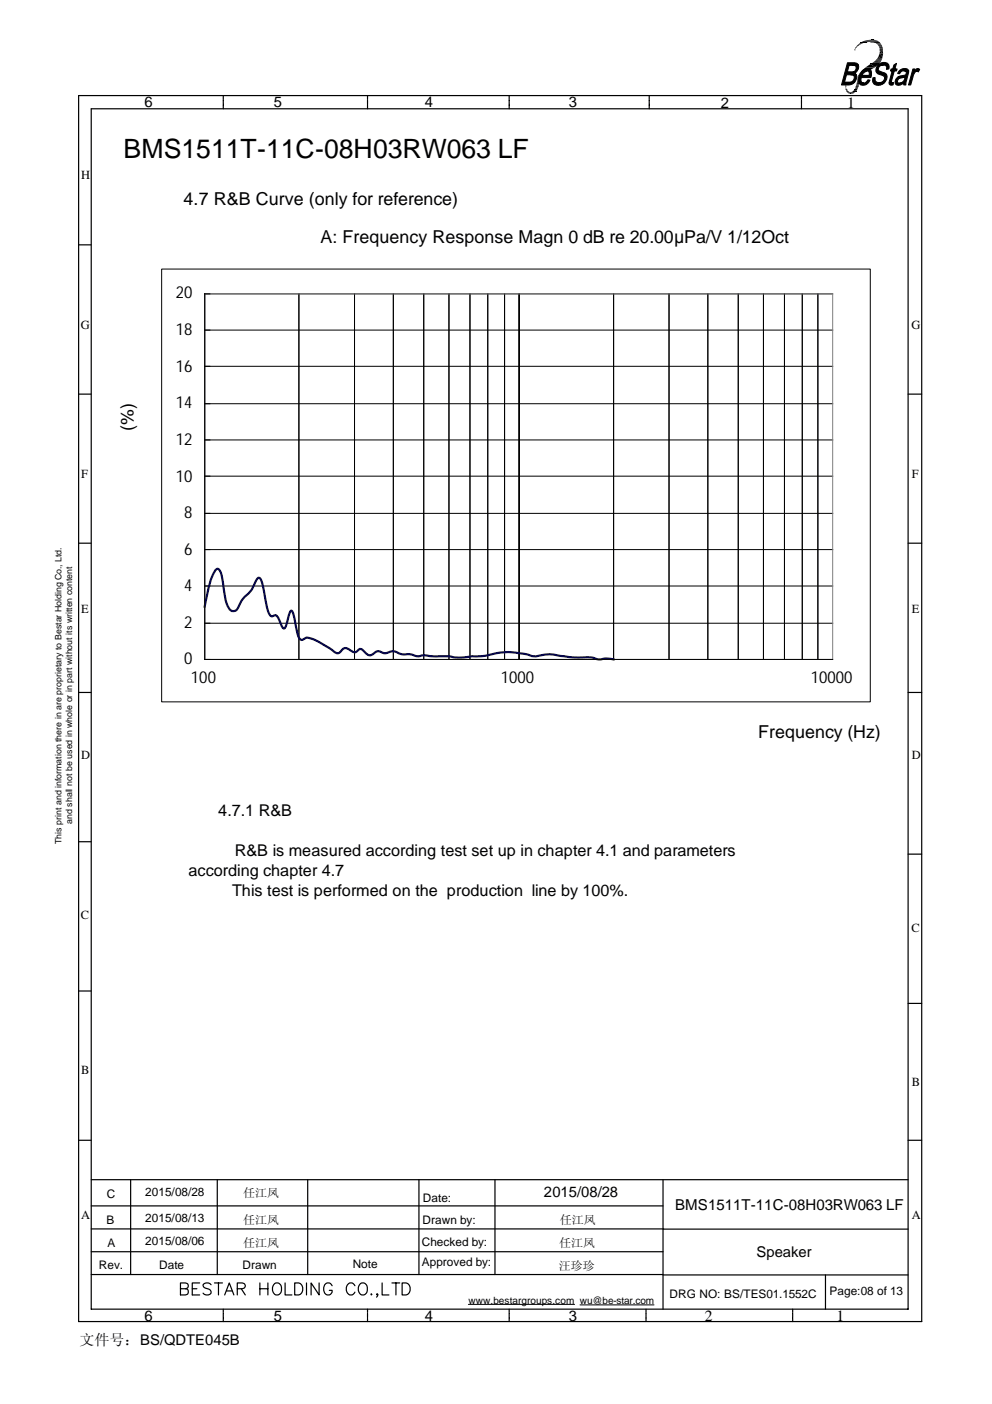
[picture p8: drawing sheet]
<svg xmlns="http://www.w3.org/2000/svg" width="210mm" height="297mm" viewBox="0 0 210 297" stroke-linecap="round" stroke-linejoin="round" font-family="sans-serif">
<g fill="none" stroke="#000" stroke-width=".25">
<path d="M16.6 20.2h178.4v259.4h-178.4zM19.3 23h172.9v254h-172.9zM47.2 20.2v.7M47.2 21.1v.1M47.2 21.3v.7M47.2 22.1v.1M47.2 22.3v.7M77.8 20.2v.7M77.8 21.1v.1M77.8 21.3v.7M77.8 22.1v.1M77.8 22.3v.7"/>
<path d="M107.7 20.2v.7M107.7 21.1v.1M107.7 21.3v.7M107.7 22.1v.1M107.7 22.3v.7M137.4 20.2v.7M137.4 21.1v.1M137.4 21.3v.7M137.4 22.1v.1M137.4 22.3v.7M169.6 20.2v.7M169.6 21.1v.1"/>
<path d="M169.6 21.3v.7M169.6 22.1v.1M169.6 22.3v.7M16.6 51.8h2.7M16.6 83.4h2.7M192.2 83.4h2.8M16.6 114.9h2.7M192.2 114.9h2.8M16.6 146.5h2.7M192.2 146.5h2.8M16.6 178.1h2.7M192.2 180.7h2.8"/>
<path d="M16.6 209.7h2.7M192.2 212.3h2.8M16.6 241.2h2.7M19.3 260h121.1M19.3 249.6h172.9M19.3 255.1h121M27.6 249.6v20M46 249.6v20M65.1 249.6v20M88.6 249.6v20M104.7 249.6v20M140.3 249.6v27.4"/>
<path d="M192.2 241.2h2.8M19.3 264.8h121M19.3 269.6h121M47.2 277v.6M47.2 277.7v.1M47.2 277.9v.7M47.2 278.8h.1M47.2 279v.6M77.8 277v.6M77.8 277.7v.1M77.8 277.9v.7M77.8 278.8h.1"/>
<path d="M77.8 279v.6M107.7 277v.6M107.7 277.7v.1M107.7 277.9v.7M107.7 278.8h.1M107.7 279v.6M136.7 277v.6M136.7 277.7v.1M136.7 277.9v.7M136.7 278.8h.1M136.7 279v.6M140.3 260h51.9"/>
<path d="M140.3 269.7h51.9M167.7 277v.6M167.7 277.7v.1M167.7 277.9v.7M167.7 278.8h.1M167.7 279v.6M174.7 269.7v7.3"/>
</g>
<g fill="#000">
<path d="M178.9 18.4l.1 .1zM178.9 18l.1 .2zM178.9 18.2v.1zM178.9 18.2l.1 .1zM178.9 18.5l.2 .2h-.2zM178.9 18.5l.2 .2zM178.9 18.7l.3 .3h-.2zM178.9 18.7l.3 .3zM179 19h.2zM179 19l.5 .3h-.4zM179 19h.2l.3 .3zM179.1 19.3h.4z"/>
<path d="M179.1 19.3l.5 .1zM179.2 19.4l.6 .1zM179.2 19.5h.7zM179.2 19.5h1.6zM179.2 19.5h1.7zM179.3 19.5l1.3 .2h-1.1zM179.3 19.5h1.5l-.2 .2zM179.5 19.7l1.1 .1zM179.5 19.7h1.1zM179.5 19.8h.8zM179.5 19.8h1.1zM179.9 19.8h.4z"/>
<path d="M179.9 19.5h1zM180.2 19.5h.8zM180.3 19.4h.7zM180.5 19.3h.6zM180.5 19.3h.7zM180.3 19.4l.2-.1 .5 .1zM180.5 19.3h.6l-.1 .1zM180.7 19l.5 .3h-.7zM180.7 19h.6l-.1 .3zM180.8 19h.5zM180.8 19h.6zM180.7 19h.6z"/>
<path d="M180.8 10.4v.2zM180.9 10.2l-.1 .2zM180.9 10.2h.2l-.2 .2zM180.9 18.7l.5 .3h-.6zM180.9 18.7h.6l-.1 .3zM181 10.1h.1zM181 10.1l-.1 .1zM181 10.1h.1v.1zM181 18.5l.5 .2h-.6zM181 18.5h.6l-.1 .2zM181.1 10l-.1 .1zM181.1 10h.2l-.2 .1z"/>
<path d="M181.1 18.3h.6zM181.1 18.3l.5 .1zM181.1 18.4l.5 .1h-.6zM181.1 18.4h.5v.1zM181.1 18.2l.6 .1h-.6zM181.1 18.2h.6v.1zM181.2 18h.5zM181.2 18l.5 .2h-.6zM181.2 18h.5v.2zM181.2 9.8l.1 .2h-.2zM181.2 9.8h.2l-.1 .2zM181.2 17.9h.5z"/>
<path d="M181.2 17.9l.5 .1zM181.3 9.7l.2 .1zM181.3 9.7h.3zM181.2 9.8h.2zM181.3 9.8h.2zM181.3 17.5l.4 .4h-.5zM181.3 17.5h.5l-.1 .4zM181.4 17.3l.4 .2h-.5zM181.4 17.3h.5l-.1 .2zM181.4 17l.5 .1h-.5zM181.4 17h.5v.1zM181.4 17.1l.5 .2h-.5z"/>
<path d="M181.4 17.1h.5v.2zM181.4 16.7h.6zM181.4 16.7l.5 .3h-.5zM181.4 16.7h.6l-.1 .3zM181.5 9.5l.1 .2h-.3zM181.5 9.5h.4l-.3 .2zM181.5 9.5h.4zM181.5 16.1l.7 .1zM181.5 16.1h.7zM181.5 16.2l.5 .5h-.6zM181.5 16.2h.7l-.2 .5zM181.6 9.4l.3 .1h-.4z"/>
<path d="M181.6 9.4h.5zM181.7 9.3h.5zM181.8 9.3h.5zM181.8 15.7l.4 .4h-.7zM181.8 15.7h.8l-.4 .4zM181.8 9.2h.6zM181.8 15.6l.8 .1h-.8zM181.8 15.6h1l-.2 .1zM181.8 9.2l.2-.2 .4 .2zM182 9h.8l-.4 .2zM182 9h.8zM182.1 9h.9z"/>
<path d="M182.1 15.3l.7 .3h-1zM182.1 15.3h1.1l-.4 .3zM182.2 9h1.1zM182.2 8.9h1.3zM182.3 8.9h1.3zM182.3 8.9h1.5zM182.4 14.9l.8 .4h-1.1zM182.4 14.9h1.6l-.8 .4zM182.4 14.9h1.6zM182.5 14.8h1.6zM182.5 14.8l.6-.5 1 .5zM183.1 14.3h1.9l-.9 .5z"/>
<path d="M183.1 14.3h1.9zM183.2 14.2h2zM183.5 8.5h1.8zM183.8 8.5h1.5zM183.2 14.2l1-.7 1 .7zM184.2 13.5h1.8l-.8 .7zM184.2 8.9h1.9zM184.2 13.5h1.8zM183.8 8.5h1.4zM184.3 8.4l.9 .1zM184.3 8.4h.6zM184.4 8.4h.5z"/>
<path d="M184.4 8.4h.3zM184.7 8.9l1.4 .1zM184.2 13.5l.6-.3 1.2 .3zM184.8 13.2h1.5l-.3 .3zM184.9 9h1.2zM184.9 13.1l1.4 .1h-1.5zM184.9 13.1h1.5l-.1 .1zM185 9h1.1zM185 9h1.2zM185.2 9l1.2 .2h-.9zM185.2 9h1l.2 .2zM184.9 13.1l.4-.3 1.1 .3z"/>
<path d="M185.3 12.8h1.2l-.1 .3zM185.5 9.2l.9 .1zM185.5 12.6l1 .2h-1.2zM185.5 12.6h1.1l-.1 .2zM185.5 9.3h.9zM185.5 9.3l.9 .1zM185.5 12.6l.1-.2 1 .2zM185.6 12.4h1v.2zM185.7 9.4l.8 .1zM185.8 9.5h.7zM185.8 9.5l.8 .2h-.7zM185.8 9.5h.7l.1 .2z"/>
<path d="M185.8 12.1l.8 .3h-1zM185.8 12.1h.9l-.1 .3zM185.9 9.7l.7 .1zM185.9 9.8h.7zM186 9.8l.7 .2h-.6zM186 9.8h.6l.1 .2zM186.1 10l.6 .1h-.6zM186.1 10h.6v.1zM186.1 10.1h.7zM186.1 10.1l.7 .1h-.7zM186.1 10.1h.7v.1zM186.1 11.3l.8 .1z"/>
<path d="M186.1 11.4l.6 .7h-.9zM186.1 11.4h.8l-.2 .7zM186.1 10.2l.7 .2h-.7zM186.1 10.2h.7v.2zM186.1 10.4h.7zM186.2 10.4l.6 .2h-.6zM186.2 10.4h.6v.2zM186.2 10.6h.6zM186.2 10.6l.6 .1zM186.2 10.7h.6zM186.2 10.7l.6 .1h-.6zM186.2 10.7h.6v.1z"/>
<path d="M186.2 10.8l.7 .5h-.8zM186.2 10.8h.6l.1 .5z"/>
</g>
<path d="M182.3 8.8h3.8M182.7 8.7h3.1M183 8.6h2.7M183.8 8.9h2.3M99.1 276h22.5M122.7 276.1h15.7" fill="none" stroke="#000" stroke-width=".21"/>
<g fill="#000" stroke="#000" stroke-width=".21">
<path d="M179.3 13.3l2 .1 .4 .4h-2l-.4 1.5h1.8l-.3 .2 .4 .3h-2.1l-.4 1.6h2.1l-.9 .5-1.8 .1z" fill-rule="evenodd"/>
<path d="M180 15.8h1.2a1.66 1.66 0 0 1-.4 1.6h-2.1h1.2a.96 .96 0 0 0 .6-1.5z" fill-rule="evenodd"/>
<path d="M180.4 13.8h1.3v.7l-.3 .6-.3 .2h-1.8h1l.5-.2a.86 .86 0 0 0 .2-1.1z" fill-rule="evenodd"/>
<path d="M182.4 15.1l.1-.1h.9l-.6 .2-.4 .7 2 .1-.1 .4h-2.1v.6a.58 .58 0 0 0 .6 .6h-1l-.1-.3 .1-1z" fill-rule="evenodd"/>
<path d="M182.6 14.9a1.02 1.02 0 0 1 1-.4 1.02 1.02 0 0 1 .8 .8v.7l-2-.1h1.5v-.1v-.4l-.2-.3-1.2-.1z" fill-rule="evenodd"/>
<path d="M181.8 17.6h1.1l.4-.3 .3-.4 .5 .1a1.38 1.38 0 0 1-2.3 .6z" fill-rule="evenodd"/>
<path d="M184.7 16.5l.5-.1v.7l.5 .4h1.4a1.47 1.47 0 0 1-2.4-.2z" fill-rule="evenodd"/>
<path d="M185.7 13.8l1.2-.1a.82 .82 0 0 0-.8 .4 .82 .82 0 0 0 0 .9l.2 .1a1.53 1.53 0 0 1 1.4 1.1l-.1 .7-.5 .6h-1.1l.6-.2 .5-.4 .1-.6-.4-.3a1.95 1.95 0 0 1-1.5-.9l.1-.6z" fill-rule="evenodd"/>
<path d="M185.9 13.7a1.33 1.33 0 0 1 2.2 .3v.6l-.5 .1a.66 .66 0 0 0-.7-1h-1.1z" fill-rule="evenodd"/>
<path d="M188.1 17.5h1l-.1 .5a.63 .63 0 0 1-.9-.3z" fill-rule="evenodd"/>
<path d="M189.1 13.7l.6-.3-.3 1.2h.4l-.1 .4h-.5l-.6 2.2 .1 .2 .1 .1h-.7l.7-2.5h-.4l.2-.4h.3z" fill-rule="evenodd"/>
<path d="M189.9 16.4l.2-.2 1.4 .1a1.84 1.84 0 0 0-1.6 .7v.4l.3 .2h.9a1.1 1.1 0 0 1-1.7 0l.1-.8z" fill-rule="evenodd"/>
<path d="M190.3 17.6h.9z" fill-rule="evenodd"/>
<path d="M190.2 15.1a1.42 1.42 0 0 1 2-.3l.1 .2h-1.4l-.5 .6h-.5z" fill-rule="evenodd"/>
<path d="M191.3 15h1l-.6 3h-.5v-.4h-.6l.6-.4 .4-.9-1.5-.1 1-.2a.53 .53 0 0 0 .7-.4 .53 .53 0 0 0-.5-.6z" fill-rule="evenodd"/>
<path d="M193.2 14.6h.4l-.1 .5h.5l-.3 .1-.4 .5-.6 2.3h-.5z" fill-rule="evenodd"/>
<path d="M193.8 14.6l.5-.1 .3 .2-.3 .5-.8-.1z" fill-rule="evenodd"/>
</g>
<path d="M33.8 56.5h150.6v92.3h-150.6z" fill="#fff"/>
<path d="M34.2 56.9h149.9v91.6h-149.9z" fill-rule="evenodd" fill="#fff"/>
<path d="M34.2 56.9h149.9v91.6h-149.9z" fill="none" stroke="#000" stroke-width=".21"/>
<path d="M43.3 62.2h132.9v77.3h-132.9z" fill-rule="evenodd" fill="#fff"/>
<g fill="none" stroke="#000" stroke-width=".21">
<path d="M43.3 77.5h132.9M43.3 69.8h132.9M63.2 62.2v77.3M75 62.2v77.3M83.2 62.2v77.3M89.7 62.2v77.3M95 62.2v77.3M99.4 62.2v77.3M103.2 62.2v77.3M106.8 62.2v77.3M109.9 62.2v77.3M129.8 62.2v77.3"/>
<path d="M141.6 62.2v77.3M149.8 62.2v77.3M156.2 62.2v77.3M161.5 62.2v77.3M166 62.2v77.3M169.8 62.2v77.3M173.1 62.2v77.3M176.2 62.2h-132.9v77.3h132.9M43.3 93.1h132.9M43.3 85.4h132.9M43.3 116.3h132.9M43.3 108.6h132.9"/>
<path d="M43.3 100.7h132.9M43.3 131.9h132.9M43.3 124h132.9"/>
</g>
<path d="M43.3 128.3l.1-.5a17.9 17.9 0 0 1 2.4-7.3l.2-.2a2.13 2.13 0 0 1 1 1.9l.6 3.9a3.8 3.8 0 0 0 1.5 3.2 1.19 1.19 0 0 0 1.4-1 8.2 8.2 0 0 1 2.5-3.3l.6-1a3.1 3.1 0 0 1 1.2-1.8 2.6 2.6 0 0 1 .9 2.2l.7 3.8a3.3 3.3 0 0 0 1 2.2h.2a.73 .73 0 0 1 1-.1l.6 1a2.06 2.06 0 0 0 1 1.7l.4-.9 .6-2.3 .3-.5 .2-.1 .4 .9 .6 2.6a4.7 4.7 0 0 0 .9 2.6 1.13 1.13 0 0 0 1.1-.3 9.2 9.2 0 0 1 4.6 1.9l1.1 .8a1.07 1.07 0 0 0 1 .5 1.07 1.07 0 0 0 1-.7 .97 .97 0 0 1 1.4-.1 1.37 1.37 0 0 0 1.8 .3 .7 .7 0 0 1 1.1-.2l.3 .3a1.25 1.25 0 0 0 2.2 .4 1.41 1.41 0 0 1 1.9 0h.7a2.39 2.39 0 0 1 2.8 .1l.4 .1a7.1 7.1 0 0 1 3.3 .4 7.6 7.6 0 0 1 3.6 .1l2.7-.1a14.7 14.7 0 0 0 5.7 .1 23.5 23.5 0 0 0 5.8-.9 20.7 20.7 0 0 1 6.8 .8l1.6-.2a8.9 8.9 0 0 1 4.4 .2l2 .3h2.1a7.6 7.6 0 0 1 3.7 .4 5.9 5.9 0 0 1 3.1 0" fill="none" stroke="#000080" stroke-width=".47"/>
<path d="M43.3 62.2h132.9v77.3h-132.9z" fill="none" stroke="#808080" stroke-width=".21"/>
<g fill="none" stroke="#000" stroke-width=".25">
<path d="M38.2 272.7l1.4-.2 .2-.4-.2-.5-1.4-.2v2.6l1.4-.2a.67 .67 0 0 0 .2-.7 .67 .67 0 0 0-.6-.4M40.7 272.7h1M42.2 271.4h-1.5v2.6h1.5M44.7 271.8a.96 .96 0 0 0-1.7 .2l.2 .4 1 .3a.62 .62 0 0 1 .5 .7 .62 .62 0 0 1-.6 .6l-.9-.2-.2-.2M45.4 271.4h1.7M46.2 271.4v2.6M47.5 274l1-2.6 1 2.6M47.9 273.1h1.2M50.2 272.7l1.4-.2a.58 .58 0 0 0 0-.9l-1.4-.2v2.6M51.1 272.7l.8 1.3M55 272.7h1.7M55 271.4v2.6"/>
<path d="M56.7 271.4v2.6M58.1 271.6a.95 .95 0 0 1 1.5 .8 1.1 1.1 0 0 1-.3 1.2 1.1 1.1 0 0 1-1.2 .2 1.57 1.57 0 0 1 0-2.2zM60.3 271.4v2.6h1.5M62.4 271.4h.8a1.36 1.36 0 0 1 .9 1.3 1.36 1.36 0 0 1-.9 1.3h-.8zM64.9 271.4v2.6M67.5 271.4v2.6l-1.7-2.6v2.6M70.3 272a.92 .92 0 0 0-1.1-.6 .92 .92 0 0 0-.7 1 1.1 1.1 0 0 0 .2 1.2 1.1 1.1 0 0 0 1.2 .2l.4-.4v-.4h-.6M75.1 272a.94 .94 0 0 0-1.1-.6 .94 .94 0 0 0-.7 1 1.12 1.12 0 0 0 .2 1.2 1.12 1.12 0 0 0 1.2 .2l.4-.4M76.3 271.6a.95 .95 0 0 1 1.4 .8 1.1 1.1 0 0 1-.2 1.2 1.1 1.1 0 0 1-1.2 .2 1.57 1.57 0 0 1 0-2.2zM78.6 273.7v.3l.1-.2M79.9 273.8l-.1 .2-.1-.2 .1-.1a.44 .44 0 0 1-.1 .7M80.9 271.4v2.6h1.4"/>
<path d="M82.9 271.4h1.7M83.8 271.4v2.6M85.1 271.4h.8a1.36 1.36 0 0 1 .9 1.3 1.36 1.36 0 0 1-.9 1.3h-.8z"/>
</g>
<text font-size="5.6" x="26.2" y="33.4">BMS1511T-11C-08H03RW063 LF</text>
<g font-size="3.8">
<text x="38.9" y="43.4">4.7 R&amp;B Curve (only for reference)</text>
<text x="67.8" y="51.5">A: Frequency Response Magn 0 dB re 20.00μPa/V 1/12Oct</text>
<text x="28.2" y="91.1" transform="rotate(-90 28.2 91.1)">(%)</text>
<text x="160.4" y="156.2">Frequency (Hz)</text>
</g>
<g font-size="3.5">
<text x="37.2" y="63.1">20</text>
<text x="37.2" y="70.9">18</text>
<text x="37.2" y="78.6">16</text>
<text x="37.2" y="86.4">14</text>
<text x="37.2" y="94.1">12</text>
<text x="37.2" y="101.9">10</text>
<text x="39" y="109.6">8</text>
<text x="39" y="117.3">6</text>
<text x="39" y="125.1">4</text>
<text x="39" y="132.8">2</text>
<text x="39" y="140.6">0</text>
<text x="40.4" y="144.6">100</text>
<text x="106" y="144.6">1000</text>
<text x="171.5" y="144.6">10000</text>
</g>
<g font-size="3.4">
<text x="46.2" y="172.7">4.7.1 R&amp;B</text>
<text x="39.9" y="185.4">according chapter 4.7</text>
<text x="49.7" y="181.2">R&amp;B is measured according test set up in chapter 4.1 and parameters</text>
<text x="49.1" y="189.6">This test is performed on the production line by 100%.</text>
</g>
<g font-size="3.3">
<text x="179.3" y="22.8">1</text>
<text x="149.1" y="279.4">2</text>
<text x="177" y="279.4">1</text>
</g>
<g font-size="3.2">
<text x="142.8" y="255.9">BMS1511T-11C-08H03RW063 LF</text>
<text x="16.8" y="284.6">文件号：BS/QDTE045B</text>
</g>
<g font-size="3.1">
<text x="30.6" y="22.7">6</text>
<text x="57.9" y="22.7">5</text>
<text x="89.9" y="22.7">4</text>
<text x="120.4" y="22.7">3</text>
<text x="152.5" y="22.8">2</text>
<text x="115.1" y="253.2">2015/08/28</text>
<text x="160.1" y="265.9">Speaker</text>
<text x="30.6" y="279.4">6</text>
<text x="57.9" y="279.4">5</text>
<text x="89.9" y="279.4">4</text>
<text x="120.4" y="279.4">3</text>
</g>
<g font-size="2.6">
<text x="17.1" y="37.9">H</text>
<text x="17.1" y="69.7">G</text>
<text x="192.9" y="69.7">G</text>
<text x="17.1" y="101.1">F</text>
<text x="192.9" y="101.1">F</text>
<text x="17.1" y="129.7">E</text>
<text x="192.9" y="129.7">E</text>
<text x="17.1" y="160.5">D</text>
<text x="192.9" y="160.5">D</text>
<text x="17.1" y="194.5">C</text>
<text x="192.9" y="197.1">C</text>
<text x="17.1" y="227.2">B</text>
<text x="192.9" y="229.9">B</text>
<text x="17.1" y="257.9">A</text>
<text x="193" y="257.9">A</text>
</g>
<g font-size="2.5">
<text x="22.6" y="253.4">C</text>
<text x="30.7" y="253">2015/08/28</text>
<text x="51.5" y="253.3">任江凤</text>
<text x="89.5" y="254.3">Date:</text>
<text x="22.6" y="259">B</text>
<text x="22.7" y="263.9">A</text>
<text x="30.7" y="263.5">2015/08/06</text>
<text x="30.7" y="258.6">2015/08/13</text>
<text x="51.5" y="263.8">任江凤</text>
<text x="51.5" y="258.9">任江凤</text>
<text x="89.2" y="263.7">Checked by:</text>
<text x="89.4" y="259">Drawn by:</text>
<text x="118.3" y="263.8">任江凤</text>
<text x="118.5" y="259">任江凤</text>
<text x="20.9" y="268.5">Rev.</text>
<text x="33.7" y="268.4">Date</text>
<text x="51.3" y="268.4">Drawn</text>
<text x="74.6" y="268.3">Note</text>
<text x="89.2" y="267.8">Approved by:</text>
<text x="118.3" y="268.6">汪珍珍</text>
<text x="141.7" y="274.6">DRG NO: BS/TES01.1552C</text>
<text x="175.5" y="273.9">Page:08 of 13</text>
</g>
<text font-size="2.1" x="99.1" y="275.8">www.bestargroups.com wu@be-star.com</text>
<g font-size="1.9">
<text x="13" y="178.5" transform="rotate(-90 13 178.5)">This print and information there in are proprietary to Bestar Holding Co., Ltd.</text>
<text x="15.2" y="174.3" transform="rotate(-90 15.2 174.3)">and shall not be used in whole or in part without its written content</text>
</g>
</svg>
